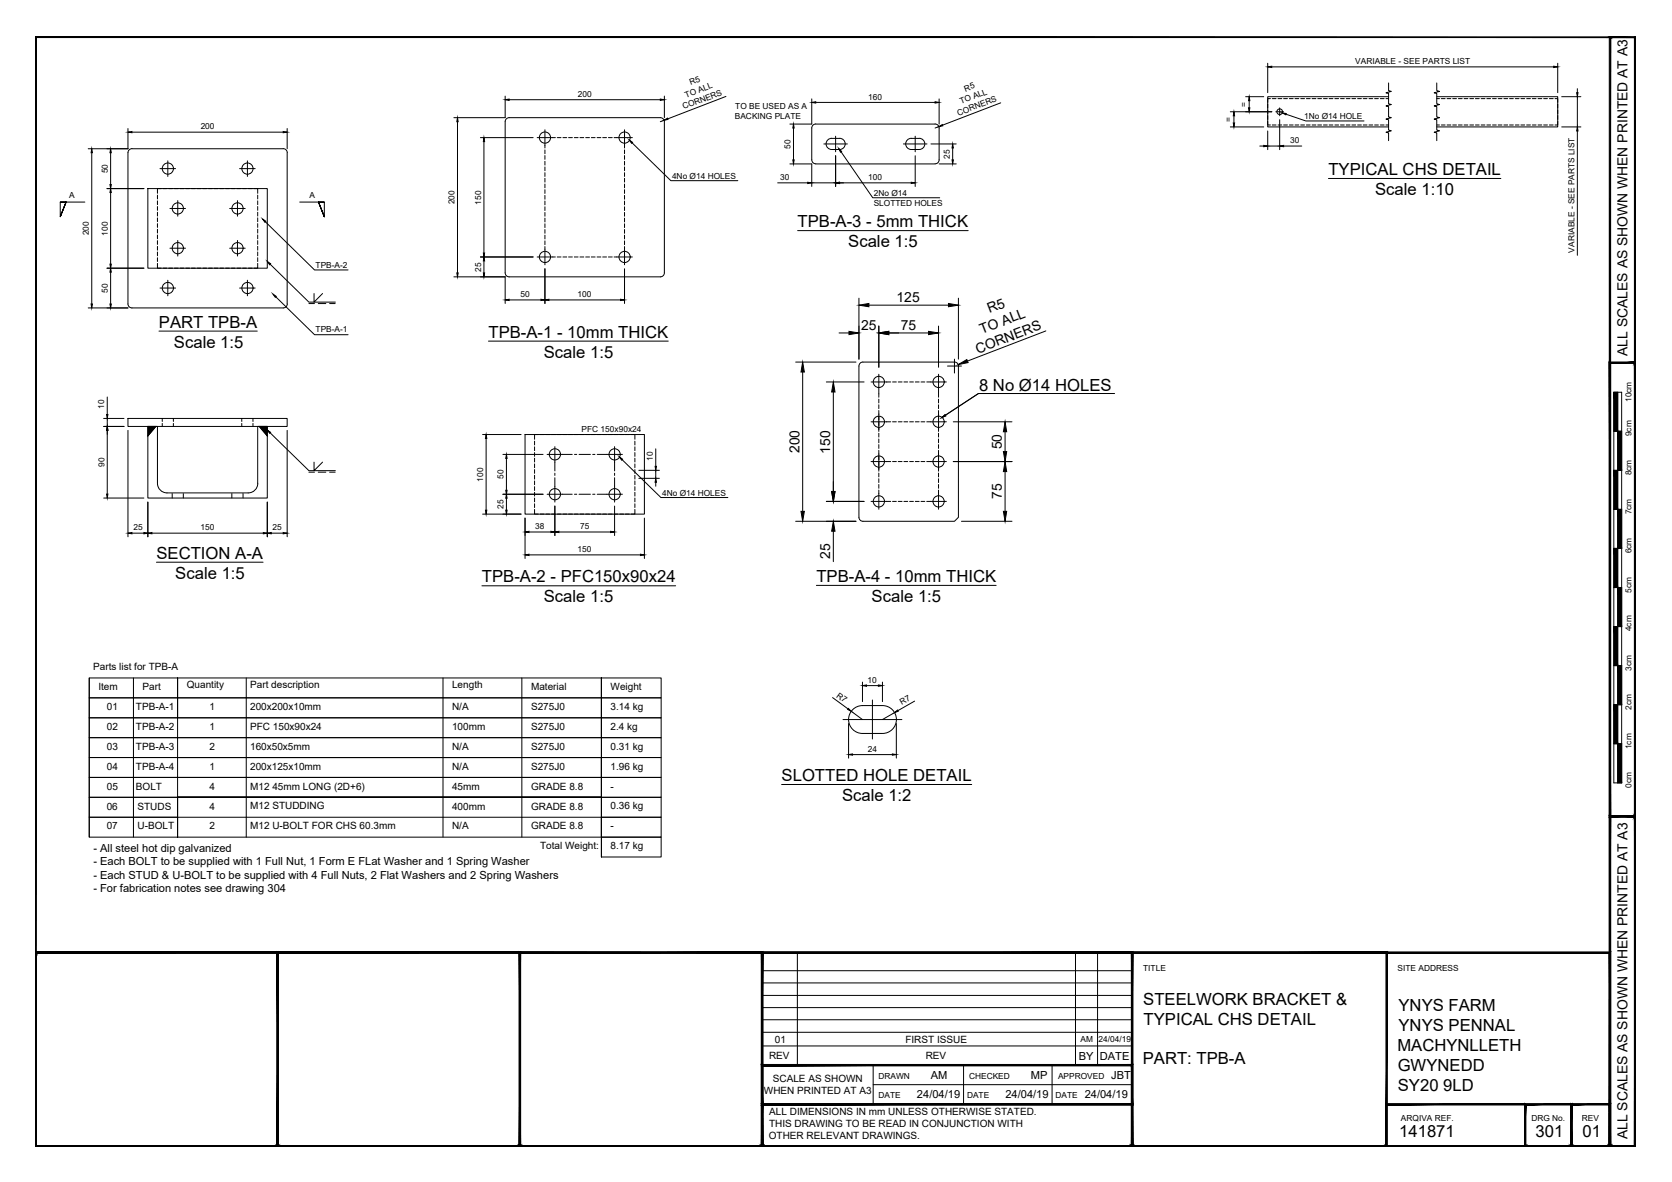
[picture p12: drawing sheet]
<svg xmlns="http://www.w3.org/2000/svg" width="420mm" height="297mm" viewBox="0 0 420 297" stroke-linecap="round" stroke-linejoin="round" font-family="sans-serif">
<!-- layer: PROPOSED OTHER USER 1 -->
<path d="M37.2 107.2h2l-2 2.4zM65.2 107.2h2v2.4z" fill="#000" stroke="#000" stroke-width=".25"/>
<g fill="none" stroke="#000" stroke-width=".25">
<path d="M32.5 37.7l.7-.3h38a.97 .97 0 0 1 1 1v38a1.01 1.01 0 0 1-1 1h-38a1.01 1.01 0 0 1-1-1v-38zM127.9 29.6h38a1.01 1.01 0 0 1 1 1v38M127.9 29.6a1.01 1.01 0 0 0-1 1v38M209 34.8h2M209 34.8a1.41 1.41 0 0 0-1.4 1.4 1.41 1.41 0 0 0 1.4 1.4h2a1.41 1.41 0 0 0 1.4-1.4 1.41 1.41 0 0 0-1.4-1.4M229 34.8h2M229 34.8a1.41 1.41 0 0 0-1.4 1.4 1.41 1.41 0 0 0 1.4 1.4h2a1.41 1.41 0 0 0 1.4-1.4 1.41 1.41 0 0 0-1.4-1.4M235 31.2h-30a1.01 1.01 0 0 0-1 1v8a1.01 1.01 0 0 0 1 1M235 31.2a1.01 1.01 0 0 1 1 1v8a1.01 1.01 0 0 1-1 1M348.9 24.3h-30.3v7.6h30.3M361 24.3h30.4v7.6h-30.4M37.2 47.4h30v20h-30z"/>
<path d="M205 41.2h30M126.9 68.6a1.01 1.01 0 0 0 1 1M166.9 68.6a1.01 1.01 0 0 1-1 1h-38M216.1 91.3l.7-.3h23.1a1.01 1.01 0 0 1 1 1l-.1 38-1 1h-23a1.01 1.01 0 0 1-1-1v-38zM32.2 105.2h40v2h-40zM39.2 107.2l-2 2.4M65.2 107.2l2 2.4M131.9 109.2h30v20h-30zM39.6 121.5a2.4 2.4 0 0 0 2.4 2.4h20.4a2.4 2.4 0 0 0 2.4-2.4M39.6 121.5v-14.3h-2.4v18h30v-18h-2.4v14.3M214.3 178.3a3.5 3.5 0 0 1 2.4-1h5.1a3.5 3.5 0 0 1 3.5 3.5 3.5 3.5 0 0 1-3.6 3.5h-5a3.5 3.5 0 0 1-3.2-2.1 3.5 3.5 0 0 1 .8-3.9z"/>
<circle cx="136.9" cy="34.6" r="1.41"/>
<circle cx="156.9" cy="34.6" r="1.41"/>
<circle cx="321.6" cy="28.1" r=".71"/>
<circle cx="42.2" cy="42.4" r="1.41"/>
<circle cx="44.7" cy="52.4" r="1.41"/>
<circle cx="59.7" cy="52.4" r="1.41"/>
<circle cx="62.2" cy="42.4" r="1.41"/>
<circle cx="42.2" cy="72.4" r="1.41"/>
<circle cx="44.7" cy="62.4" r="1.41"/>
<circle cx="59.7" cy="62.4" r="1.41"/>
<circle cx="62.2" cy="72.4" r="1.41"/>
<circle cx="136.9" cy="64.6" r="1.41"/>
<circle cx="156.9" cy="64.6" r="1.41"/>
<circle cx="220.8" cy="96" r="1.41"/>
<circle cx="235.9" cy="96" r="1.41"/>
<circle cx="139.4" cy="114.2" r="1.41"/>
<circle cx="154.4" cy="114.2" r="1.41"/>
<circle cx="220.8" cy="116" r="1.41"/>
<circle cx="220.8" cy="106" r="1.41"/>
<circle cx="235.9" cy="106" r="1.41"/>
<circle cx="235.9" cy="116" r="1.41"/>
<circle cx="139.4" cy="124.2" r="1.41"/>
<circle cx="154.4" cy="124.2" r="1.41"/>
<circle cx="220.8" cy="126" r="1.41"/>
<circle cx="235.9" cy="126" r="1.41"/>
</g>
<!-- layer: PROPOSED OTHER USER 1 - HIDDEN -->
<g fill="none" stroke="#000" stroke-width=".25">
<path d="M136.9 36.5v.7M136.9 37.7v.9M136.9 39.1v.9M138.9 34.6h.7M140 34.6h1M141.5 34.6h.9M142.9 34.6h.9M144.3 34.6h1M145.7 34.6h1M147.2 34.6h.9M148.6 34.6h.9M150 34.6h1"/>
<path d="M151.5 34.6h.9M152.9 34.6h.9M154.3 34.6h.7M156.9 36.5v.7M156.9 37.7v.9M156.9 39.1v.9M318.6 30.5v.9h.6M318.6 26.2v.9M318.6 27.6v1M318.6 29v1M319.2 24.8h-.6v.9M319.7 31.4h1"/>
<path d="M319.7 24.8h1M321.1 31.4h1M321.1 24.8h1M322.6 31.4h.9M322.6 24.8h.9M324 31.4h1M324 24.8h1M325.4 31.4h1M325.4 24.8h1M326.9 31.4h.9M326.9 24.8h.9M328.3 31.4h.9"/>
<path d="M328.3 24.8h.9M329.7 31.4h1M329.7 24.8h1M331.1 31.4h1M331.1 24.8h1M332.6 31.4h.9M332.6 24.8h.9M334 31.4h.9M334 24.8h.9M335.4 31.4h1M335.4 24.8h1M336.9 31.4h.9"/>
<path d="M336.9 24.8h.9M338.3 31.4h.9M338.3 24.8h.9M339.7 31.4h1M339.7 24.8h1M341.2 31.4h.9M341.2 24.8h.9M342.6 31.4h.9M342.6 24.8h.9M344 31.4h1M344 24.8h1M345.4 31.4h1"/>
<path d="M345.4 24.8h1M346.9 31.4h.9M346.9 24.8h.9M348.3 31.4h.6M348.3 24.8h.6M361 31.4h.7M361 24.8h.7M362.2 31.4h.9M362.2 24.8h.9M363.6 31.4h1M363.6 24.8h1M365 31.4h1"/>
<path d="M365 24.8h1M366.5 31.4h.9M366.5 24.8h.9M367.9 31.4h1M367.9 24.8h1M369.3 31.4h1M369.3 24.8h1M370.8 31.4h.9M370.8 24.8h.9M372.2 31.4h1M372.2 24.8h1M373.6 31.4h1"/>
<path d="M373.6 24.8h1M375.1 31.4h.9M375.1 24.8h.9M376.5 31.4h.9M376.5 24.8h.9M377.9 31.4h1M377.9 24.8h1M379.3 31.4h1M379.3 24.8h1M380.8 31.4h.9M380.8 24.8h.9M382.2 31.4h.9"/>
<path d="M382.2 24.8h.9M383.6 31.4h1M383.6 24.8h1M385 31.4h1M385 24.8h1M386.5 31.4h.9M386.5 24.8h.9M387.9 31.4h1M387.9 24.8h1M389.3 31.4h1M389.3 24.8h1M390.8 24.8h.6v.9"/>
<path d="M391.4 30.5v.9h-.6M391.4 26.2v.9M391.4 27.6v1M391.4 29v1M39.6 49v1M39.6 50.5v.9M39.6 51.9v1M39.6 53.3v1M39.6 54.8v.9M39.6 56.2v1M39.6 57.6v1M39.6 59.1v.9"/>
<path d="M40.5 47.4h-.9v1.2M41 47.4h.9M42.4 47.4h1M43.8 47.4h1M45.3 47.4h.9M46.7 47.4h.9M48.1 47.4h1M49.5 47.4h1M51 47.4h.9M52.4 47.4h.9M53.8 47.4h1M55.3 47.4h.9"/>
<path d="M56.7 47.4h.9M58.1 47.4h1M59.5 47.4h1M61 47.4h.9M62.4 47.4h1M63.8 47.4h1v1.2M64.8 49v1M64.8 50.5v.9M64.8 51.9v1M64.8 53.3v1M64.8 54.8v.9M64.8 56.2v1"/>
<path d="M64.8 57.6v1M64.8 59.1v.9M136.9 40.5v1M136.9 42v.9M136.9 43.4v.9M136.9 44.8v1M136.9 46.2v1M136.9 47.7v.9M136.9 49.1v1M136.9 50.5v1M136.9 52v.9M136.9 53.4v.9"/>
<path d="M136.9 54.8v1M136.9 56.2v1M136.9 57.7v.9M136.9 59.1v.9M156.9 40.5v1M156.9 42v.9M156.9 43.4v.9M156.9 44.8v1M156.9 46.2v1M156.9 47.7v.9M156.9 49.1v1M156.9 50.5v1"/>
<path d="M156.9 52v.9M156.9 53.4v.9M156.9 54.8v1M156.9 56.2v1M156.9 57.7v.9M156.9 59.1v.9M39.6 66.2v1.2h.9M39.6 60.5v.9M39.6 61.9v1M39.6 63.3v1M39.6 64.8v.9M41 67.4h.9"/>
<path d="M42.4 67.4h1M43.8 67.4h1M45.3 67.4h.9M46.7 67.4h.9M48.1 67.4h1M49.5 67.4h1M51 67.4h.9M52.4 67.4h.9M53.8 67.4h1M55.3 67.4h.9M56.7 67.4h.9M58.1 67.4h1"/>
<path d="M59.5 67.4h1M61 67.4h.9M62.4 67.4h1M64.8 66.2v1.2h-1M64.8 60.5v.9M64.8 61.9v1M64.8 63.3v1M64.8 64.8v.9M136.9 60.5v1M136.9 62v.6M138.9 64.6h.7M140 64.6h1"/>
<path d="M141.5 64.6h.9M142.9 64.6h.9M144.3 64.6h1M145.7 64.6h1M147.2 64.6h.9M148.6 64.6h.9M150 64.6h1M151.5 64.6h.9M152.9 64.6h.9M154.3 64.6h.7M156.9 60.5v1M156.9 62v.6"/>
<path d="M220.8 99v.8M222.8 96h1M224.3 96h.9M225.7 96h1M227.1 96h1M228.6 96h.9M230 96h1M231.4 96h1M232.9 96h1M235.8 99v.8M40.8 105.2v.7M40.8 106.4v.8"/>
<path d="M43.6 105.2v.7M43.6 106.4v.8M60.8 105.2v.7M60.8 106.4v.8M63.6 105.2v.7M63.6 106.4v.8M134.3 110.9v.9M134.3 112.3v.9M134.3 113.7v1M134.3 115.1v1M134.3 116.6v.9M134.3 118v1"/>
<path d="M134.3 119.4v1M135.3 109.2h-1v1.2M135.7 109.2h1M137.2 109.2h.9M138.6 109.2h1M139.4 116.2v2.1M139.4 118.9v.6M140 109.2h1M141.4 114.2h2.4M141.5 109.2h.9M142.9 109.2h.9M144.3 109.2h1"/>
<path d="M144.4 114.2h.5M145.5 114.2h2.9M145.7 109.2h1M147.2 109.2h.9M148.6 109.2h.9M148.9 114.2h.6M150 109.2h1M150.1 114.2h2.4M151.5 109.2h.9M152.9 109.2h.9M154.3 109.2h1M154.4 116.2v2.1"/>
<path d="M154.4 118.9v.6M155.8 109.2h.9M157.2 109.2h.9M158.6 109.2h.9v1.2M159.5 110.9v.9M159.5 112.3v.9M159.5 113.7v1M159.5 115.1v1M159.5 116.6v.9M159.5 118v1M159.5 119.4v1M220.8 100.3v1"/>
<path d="M220.8 101.7v1M220.8 103.2v.9M220.8 104.6v1M220.8 106v1M220.8 107.5v.9M220.8 108.9v.9M220.8 110.3v1M220.8 111.7v1M220.8 113.2v.9M220.8 114.6v.9M220.8 116v1M220.8 117.5v.9"/>
<path d="M220.8 118.9v.9M222.8 106h1M222.8 116h1M224.3 106h.9M224.3 116h.9M225.7 106h1M225.7 116h1M227.1 106h1M227.1 116h1M228.6 106h.9M228.6 116h.9M230 106h1"/>
<path d="M230 116h1M231.4 106h1M231.4 116h1M232.9 106h1M232.9 116h1M235.8 100.3v1M235.8 101.7v1M235.8 103.2v.9M235.8 104.6v1M235.8 106v1M235.8 107.5v.9M235.8 108.9v.9"/>
<path d="M235.8 110.3v1M235.8 111.7v1M235.8 113.2v.9M235.8 114.6v.9M235.8 116v1M235.8 117.5v.9M235.8 118.9v.9M43.3 124v1.2M46.1 124v1.2M58.3 124v1.1M61.1 124v1.1M134.3 128v1.2h1"/>
<path d="M134.3 120.9v.9M134.3 122.3v1M134.3 123.7v1M134.3 125.2v.9M134.3 126.6v1M135.7 129.2h1M137.2 129.2h.9M138.6 129.2h1M139.4 120.1v2.1M140 129.2h1M141.4 124.2h2.4M141.5 129.2h.9"/>
<path d="M142.9 129.2h.9M144.3 129.2h1M144.4 124.2h.5M145.5 124.2h2.9M145.7 129.2h1M147.2 129.2h.9M148.6 129.2h.9M148.9 124.2h.6M150 129.2h1M150.1 124.2h2.4M151.5 129.2h.9M152.9 129.2h.9"/>
<path d="M154.3 129.2h1M154.4 120.1v2.1M155.8 129.2h.9M157.2 129.2h.9M159.5 128v1.2h-.9M159.5 120.9v.9M159.5 122.3v1M159.5 123.7v1M159.5 125.2v.9M159.5 126.6v1M220.8 120.3v1M220.8 121.8v.9"/>
<path d="M220.8 123.2v.8M222.8 126h1M224.3 126h.9M225.7 126h1M227.1 126h1M228.6 126h.9M230 126h1M231.4 126h1M232.9 126h1M235.8 120.3v1M235.8 121.8v.9M235.8 123.2v.8"/>
</g>
<!-- layer: TEXT AND DIMENSIONS -->
<g fill="none" stroke="#000" stroke-width=".25">
<path d="M318.6 15.9v7.4M319.6 16.8h70.8M391.4 15.9v7.4M23.1 38.4v38M27.8 38.4v8M32.2 32.3v5.1h-10M33.2 33.2h38M72.2 32.3v5.1M115 30.6v38M120.7 34.6h13.3M121.6 35.6v28M126.9 24.2v5.4h-12.8"/>
<path d="M127.9 25.1h38M135 34.6h3.9M136.9 32.6v3.9M155 34.6h3.9M156.9 32.6v3.9M158.8 35.9l9.8 9.5h16.8M166.9 30.2l-1 .4M166.9 24.2v5.4M182.4 24.2l-14.6 5.7M199.4 32.2v8M204 24.8v6.4h-5.5M205 25.7h30"/>
<path d="M207 36.2h5.9M210 34.2v3.9M210 39.1v7.8M211.4 38.2l7.9 11.5h16.8M227 36.2h5.9M230 34.2v3.9M230 39.1v7.8M233.9 36.2h6.4M235.9 31.8l-.9 .4M236 24.8v6.4M239.4 37.2v3M251.5 25.8l-14.6 5.7"/>
<path d="M309.2 31.9h8.4M309.2 28.1h10.4M310.1 29.1v1.8M313 24.3h4.6M313.9 25.3v1.8M316.6 36.7h1M318.6 32.9v4.7M318.6 36.7h3M320.6 28.1h1.9M321.6 27.1v2M321.6 30.1v7.5M322.6 36.7h4.5"/>
<path d="M323.2 28.7l4.9 1.7h14.7M348.9 20.8v2l.7 .2-1.3 .3 .6 .2v2.6l.7 .2-1.3 .3 .6 .2v2.6l.7 .2-1.3 .3 .6 .2v2.6l.7 .2-1.3 .3 .6 .2v1.9M361 20.8v2l.7 .2-1.3 .3 .6 .2v2.6l.7 .2-1.3 .3 .6 .2v2.6l.7 .2-1.3 .3 .6 .2v2.6l.7 .2-1.3 .3 .6 .2v1.9M392.4 24.3h4.9M392.4 31.9h4.9M396.4 22.3v1M396.4 24.3v7.6M396.4 32.9v31.3M15.1 50.8h1.5l-1.5 3.7 1.5-3.7-1.5 3.7v-3.7h6.2M26.9 47.4h9.3M27.8 48.4v18M40.2 42.4h3.9"/>
<path d="M42.2 40.4v3.9M42.7 52.4h3.9M44.7 50.4v3.9M57.7 52.4h3.9M59.7 50.4v3.9M60.2 42.4h3.9M62.2 40.4v3.9M66.7 55.7l12.3 12.1h8.5M75.3 50.8h6.2v3.7l-1.5-3.7 1.5 3.7-1.5-3.7h1.5M195.4 46h7.6M198.5 41.2h5.5v5.7M200.4 58h42.9"/>
<path d="M204 46h6M211 46h18M236 41.2h4.3M333.8 44.9h43.4M22.2 77.4h10M26.9 67.4h9.3M27.8 68.4v8M40.2 72.4h3.9M42.2 70.4v3.9M42.7 62.4h3.9M44.7 60.4v3.9M57.7 62.4h3.9"/>
<path d="M59.7 60.4v3.9M60.2 72.4h3.9M62.2 70.4v3.9M67.9 66.4l9.7 9.5h6.7M69.3 74.6l9.7 9.5h8.5M77.6 76.3h1.4M78.9 73.8v2.1l2.2-2.1M80 76.3h1.9M82.8 76.3h1.4M114.1 69.6h12.8v6.7M120.7 64.6h13.3M121.6 65.6v3"/>
<path d="M127.9 75.4h8M135 64.6h3.9M136.9 62.6v3.9M136.9 67.5v8.8M137.9 75.4h18M155 64.6h3.9M156.9 62.6v3.9M156.9 67.5v8.8M215.8 74.9v15.4M218.3 76.7h20M240.8 74.9v15.4M27 99.8v4.4"/>
<path d="M39.9 83.2h24.8M122.8 85.7h45.1M199.9 91h15.2M201.7 93.5v35M207.7 96h9.4M209.4 98.5v25M210.8 83.7h2.5M218.9 96h3.9M220.8 81.9v10.4M220.8 94v5M223.3 83.7h10M233.9 96h3.9"/>
<path d="M235.8 81.9v10.4M235.8 94v5M238.1 92h3.5M239.8 90.3v3.4M262.7 98.9h-16.8l-8.3 5.5 8.3-5.5h34.2M262.8 83.2l-19.7 7.5M26 107.2h5.2M26 105.2h5.2M27 105.2v2M27 108.2v16M32.2 108.2v26.7M67.9 108.8l9.7 9.5h6.7"/>
<path d="M72.2 108.2v26.7M77.6 118.7h1.4M78.9 116.1v2.2l2.2-2.2M80 118.7h1.9M82.8 118.7h1.4M121.3 109.2h9.6M122.2 110.2v18M126.4 114.2h10.1M127.3 115.2v8M137.5 114.2h3.9M139.4 112.2v4M152.5 114.2h3.9"/>
<path d="M154.4 112.2v4M156.3 115.5l9.8 9.5h16.8M218.9 106h3.9M218.9 116h3.9M220.8 104v4M220.8 114v4M233.9 106h3.9M233.9 116h3.9M235.8 104v4M235.8 114v4M239.6 106h14.7M239.6 116h14.7"/>
<path d="M252.6 108.5v5M252.6 118.5v10M26.1 125.2h10.1M33.2 134h3M37.2 126.2v8.7M38.2 134h28M67.2 126.2v8.7M68.2 134h3M121.3 129.2h9.6M126.4 124.2h10.1M127.3 125.2v3M131.9 130.2v10.2"/>
<path d="M132.9 133.7h5.5M132.9 139.4h28M137.5 124.2h3.9M139.4 122.2v4M139.4 127.2v7.4M140.4 133.7h13M152.5 124.2h3.9M154.4 122.2v4M154.4 127.2v7.4M161.9 130.2v10.2M199.9 131h15.2M207.7 126h9.4"/>
<path d="M209.4 133.5v7.6M218.9 126h3.9M220.8 124v4M233.9 126h3.9M235.8 124v4M241.6 131h12.7M39.3 141.3h26.8M121.1 147.2h48.7M205.2 147.1h45.1M22.4 175.4h128.7h-106.5v5h-22.2zM22.4 170.4v40M33.5 170.4v40"/>
<path d="M61.9 170.4v40M111.3 170.4v40M131.1 170.4v40M151.1 170.4h-106.5v5h-22.2v-5h22.2v10M151.1 170.4v15zM151.1 175.4v15M151.1 170.4h15v5h-15zM151.1 175.4h15v5h-15zM151.1 170.4v40M209.2 175.3l3.9 2.9M213.9 178.8l2.8 2M216.7 171.4v4.9"/>
<path d="M217.7 172.3h3M219.2 175.9v9.8M221.7 171.4v4.9M224.8 179.1l-3.1 1.7M229.8 176.2l-4.2 2.4M22.4 185.4h128.7h-106.5v5h-22.2zM22.4 190.4h128.7h-106.5v5h-22.2zM22.4 195.4h128.7h-106.5v5h-22.2zM44.6 180.4v5h-22.2v-5h128.7M44.6 180.4h106.5M151.1 180.4h15v5h-15zM151.1 185.4h15v5h-15z"/>
<path d="M151.1 190.4v10zM151.1 195.4v-5v10M151.1 190.4h15v5h-15zM151.1 195.4h15v5h-15zM196.4 197.1h47.8M211.8 180.8h14.8M213.2 181.8v8.7M214.2 189.6h10M225.2 181.8v8.7M44.6 205.4v-5h-22.2v5h128.7v5h15v-5h-15v10v-5M44.6 200.4v10v-5h-22.2v5h128.7M44.6 200.4h106.5z"/>
<path d="M151.1 200.4h15v5h-15zM151.1 210.4h15v5h-15z"/>
</g>
<g fill="#000" stroke="#000" stroke-width=".25">
<path d="M318.6 16.8l1-.2v.4zM390.4 16.6l1 .2-1 .2zM23.1 37.4l.1 1h-.3zM27.8 37.4l.2 1h-.4zM32.2 33.2l1-.2v.4zM71.2 33l1 .2-1 .2zM115 29.6l.1 1h-.3zM121.6 34.6l.2 1h-.3zM126.9 25.1l1-.2v.3zM158.1 35.2l.8 .6-.2 .2zM165.9 24.9l1 .2-1 .1zM166.9 30.2l.9-.5 .1 .3z"/>
<path d="M199.4 31.2l.2 1h-.4zM204 25.7l1-.1v.3zM210.8 37.3l.7 .8-.3 .1zM235 25.6l1 .1-1 .2zM235.9 31.8l.9-.5 .1 .3zM239.4 36.2l.2 1h-.4zM310.1 28.1l.1 1h-.3zM309.9 30.9h.3l-.1 1zM313.7 27.1h.4l-.2 1zM313.9 24.3l.2 1h-.4zM317.6 36.5l1 .2-1 .2zM321.6 36.7l1-.2v.4z"/>
<path d="M322.2 28.4l1 .1-.1 .4zM396.2 23.3h.3l-.1 1zM396.4 31.9l.1 1h-.3zM27.6 46.4h.4l-.2 1zM27.8 47.4l.2 1h-.4zM66 55l.8 .6-.2 .3zM199.2 40.2h.4l-.2 1zM203 45.8l1 .2-1 .1zM210 46l1-.2v.3zM229 45.8l1 .2-1 .1zM239.2 40.2h.4l-.2 1zM22.9 76.4h.3l-.1 1z"/>
<path d="M27.6 66.4h.4l-.2 1zM27.8 67.4l.2 1h-.4zM27.6 76.4h.4l-.2 1zM67.2 65.7l.8 .6-.2 .2zM68.6 73.9l.8 .6-.2 .2zM114.8 68.6h.3l-.1 1zM121.6 64.6l.2 1h-.3zM121.5 68.6h.3l-.2 1zM121.5 63.6h.3l-.2 1zM126.9 75.4l1-.2v.3zM135.9 75.2l1 .2-1 .1zM136.9 75.4l1-.2v.3z"/>
<path d="M155.9 75.2l1 .2-1 .1zM215.8 76.7l2.5-.4v.8zM238.3 76.3l2.5 .4-2.5 .4zM201.7 91l.4 2.5h-.8zM209.4 96l.4 2.5h-.8zM213.3 83.3l2.5 .4-2.5 .4zM220.8 83.7l2.5-.4v.8zM233.3 83.3l2.5 .4-2.5 .4zM240.8 91.6l2.2-1.2 .3 .7zM27 107.2l.1 1h-.3zM26.8 104.2h.3l-.1 1zM67.2 108.1l.8 .5-.2 .3z"/>
<path d="M122.2 109.2l.1 1h-.3zM127.3 114.2l.1 1h-.3zM155.6 114.8l.8 .6-.2 .2zM236.7 104.9l.8-.7 .1 .3zM236.7 104.9l.8-.7 .2 .3zM252.6 116l.4 2.5h-.9zM252.1 113.5h.9l-.4 2.5zM252.6 106l.4 2.5h-.9zM26.8 124.2h.3l-.1 1zM32.2 134l1-.2v.4zM36.2 133.8l1 .2-1 .2zM37.2 134l1-.2v.4z"/>
<path d="M66.2 133.8l1 .2-1 .2zM67.2 134l1-.2v.4zM71.2 133.8l1 .2-1 .2zM122 128.2h.3l-.1 1zM127.3 124.2l.1 1h-.3zM127.1 128.2h.3l-.1 1zM127.1 123.2h.3l-.1 1zM131.9 133.7l1-.2v.3zM131.9 139.4l1-.1v.3zM138.4 133.5l1 .2-1 .1zM139.4 133.7l1-.2v.3zM153.4 133.5l1 .2-1 .1z"/>
<path d="M160.9 139.3l1 .1-1 .2zM201.3 128.5h.8l-.4 2.5zM209 123.5h.8l-.4 2.5zM209.4 131l.4 2.5h-.8zM252.1 128.5h.9l-.4 2.5zM213.2 178l.7 .8-.9-.5zM216.7 172.3l1-.2v.4zM220.7 172.1l1 .2-1 .2zM224.8 179.1l.8-.7 .1 .3zM213.2 189.6l1-.1v.3zM224.2 189.5l1 .1-1 .2z"/>
</g>
<!-- layer: 0 -->
<g fill="none" stroke="#000" stroke-width=".25">
<path d="M405.5 98.6h2v98.1h-2zM406.5 98.6v98.1M160.5 118.2h5.2M164.8 112.8v4.4M164.8 118.2v2M405.5 118.2h2M405.5 108.4h2M160.5 120.2h5.2M164.8 121.2v1M405.5 137.8h2M405.5 128h2M405.5 157.5h2"/>
<path d="M405.5 147.7h2M405.5 177.1h2M405.5 167.3h2M405.5 186.9h2M200.4 239.4v28.3M270.3 239.4v28.3M275.8 239.4v28.3M191.5 250.1h93M191.5 247h93M191.5 243.9h93M191.5 256.3h93M191.5 253.2h93"/>
<path d="M191.5 259.4h93M191.5 262.8h93M219.4 267.7v9.8M219.4 272.6h65.1M242.1 267.7v9.8M264.4 267.7v9.8"/>
</g>
<g fill="#000" stroke="#000" stroke-width=".25">
<path d="M164.6 117.2h.4l-.2 1zM164.8 120.2l.2 1h-.4z"/>
<path d="M8.9 9.3l.2 .1h401.6zM8.9 9.3h402l-.2 .1z"/>
<path d="M404.4 9.3l.3 .1zM404.4 9.3l.3 .1-.3 278.6zM404.7 9.4l-.3 278.6 .3-.1zM404.4 288l.3-.1z"/>
<path d="M404.6 9.3l.1 .1h6zM404.6 9.3h6.3l-.2 .1z"/>
<path d="M410.7 9.4v278.5l.2-278.6zM410.9 9.3v278.7l-.2-.1z"/>
<path d="M410.7 9.4v278.5l.2-278.6zM410.9 9.3v278.7l-.2-.1z"/>
<path d="M404.4 91l.3 .3 6.2-.3zM404.7 91.3l6.2-.3-.2 .3zM410.9 91l-.2 .3z"/>
<path d="M404.4 91l.3 114v-113.7zM404.4 91l.3 114-.3 .3z"/>
<path d="M405.5 98.6l1 9.8v-9.8zM405.5 98.6l1 9.8h-1z"/>
<path d="M410.9 91.1l-.2 .2 .2 113.9zM410.7 91.3l.2 113.9-.2-.2zM410.7 205l.2 .3zM404.7 205h6l.2 .3zM404.7 205l-.3 .3h6.5z"/>
<path d="M405.5 118.2l1 9.8v-9.8zM405.5 118.2l1 9.8h-1z"/>
<path d="M406.5 108.4l1 9.8v-9.8zM406.5 108.4l1 9.8h-1z"/>
<path d="M405.5 137.8l1 9.8v-9.8zM405.5 137.8l1 9.8h-1z"/>
<path d="M406.5 128l1 9.8v-9.8zM406.5 128l1 9.8h-1z"/>
<path d="M405.5 157.5l1 9.8v-9.8zM405.5 157.5l1 9.8h-1z"/>
<path d="M406.5 147.6l1 9.9v-9.9zM406.5 147.6l1 9.9h-1z"/>
<path d="M405.5 177.1l1 9.8v-9.8zM405.5 177.1l1 9.8h-1z"/>
<path d="M406.5 167.3l1 9.8v-9.8zM406.5 167.3l1 9.8h-1z"/>
<path d="M406.5 186.9l1 9.8v-9.8zM406.5 186.9l1 9.8h-1z"/>
<path d="M404.4 205l.3 .3 6.2-.3zM404.7 205.3l6.2-.3-.2 .3zM410.9 205l-.2 .3z"/>
<path d="M410.9 205.1l-.2 .2 .2 82.7zM410.7 205.3l.2 82.7-.2-.1zM410.7 287.9l.2 .1z"/>
<path d="M8.9 239.2l.2 .4zM8.9 239.2l395.5 .4h-395.3zM8.9 239.2l395.5 .4 .3-.4z"/>
<path d="M9.1 239.6h60.5l.3-.4zM8.9 239.2h61l-60.8 .4zM8.9 239.2l.2 .4z"/>
<path d="M69.9 239.6h60.6l.3-.4zM69.6 239.2h61.2l-60.9 .4zM69.6 239.2l.3 48.7v-48.3zM69.6 239.2l.3 48.7-.3 .1zM69.6 288l.3-.1z"/>
<path d="M130.8 239.6h60.5l.4-.4zM130.5 239.2h61.2l-60.9 .4zM130.5 239.2l.3 48.7v-48.3zM130.5 239.2l.3 48.7-.3 .1zM130.5 288l.3-.1z"/>
<path d="M191.7 239.6h92.6l.4-.4zM191.3 239.2h93.4l-93 .4zM191.3 239.2l.4 48.7v-48.3zM191.3 239.2l.4 48.7-.4 .1zM191.3 288l.4-.1z"/>
<path d="M284.7 239.6h63.6l.3-.4zM284.3 239.2h64.3l-63.9 .4zM284.3 239.2l.4 48.7v-48.3zM284.3 239.2l.4 48.7-.4 .1zM284.3 288l.4-.1z"/>
<path d="M404.7 239.2l-.3 .4 .3 48.4zM404.4 239.6l.3 48.4-.3-.1zM404.4 287.9l.3 .1z"/>
<path d="M191.3 277.3l.4 .4 93-.4zM191.7 277.7l93-.4-.4 .4zM284.7 277.3l-.4 .4 .4 10.3zM284.3 277.7l.4 10.3-.4-.1zM284.3 287.9l.4 .1z"/>
<path d="M191.3 277.7h93.4l-.4-.4zM191.3 277.7l.4-.4h92.6zM191.3 267.5v10.2l.4-.4zM191.3 267.5l.4 .4v9.4zM191.3 267.5l.4 .4 93-.4zM191.7 267.9l93-.4-.4 .4zM284.7 267.5l-.4 .4 .4 9.8zM284.3 267.9l.4 9.8-.4-.4z"/>
<path d="M383.1 277.3l.3 .4 11.7-.4zM383.4 277.7l11.7-.4-.4 .4zM394.7 277.7l.4 10.3v-10.7zM394.7 277.7l.4 10.3-.4-.1zM394.7 287.9l.4 .1z"/>
<path d="M348.5 277.7h34.8v-.4zM348.5 277.3h34.8l-34.8 .4z"/>
<path d="M394.7 277.3l.4 .4 9.6-.4zM395.1 277.7l9.6-.4-.3 .4zM404.7 277.3l-.3 .4 .3 10.3zM404.4 277.7l.3 10.3-.3-.1zM404.4 287.9l.3 .1z"/>
<path d="M9.1 9.4l-.2 278.6 .2-.1zM8.9 9.3l.2 .1-.2 278.6z"/>
<path d="M9.1 239.6l-.2 48.4 .2-.1zM8.9 239.4l.2 .2-.2 48.4z"/>
<path d="M9.1 287.9l60.7 .1-.2-.1zM9.1 287.9l60.7 .1h-60.9z"/>
<path d="M69.6 287.9l.3 .1zM69.9 239.2v48.8l-.3-.1zM69.9 239.2l-.3 .4v48.3z"/>
<path d="M69.9 287.9l60.7 .1-.1-.1zM69.9 287.9l60.7 .1h-60.8z"/>
<path d="M130.5 287.9l.3 .1zM130.8 239.2v48.8l-.3-.1zM130.8 239.2l-.3 .4v48.3z"/>
<path d="M130.8 287.9l60.7 .1-.2-.1zM130.8 287.9l60.7 .1h-60.9z"/>
<path d="M191.3 287.9l.4 .1zM191.7 239.2v48.8l-.4-.1zM191.3 239.6v48.3l.4-48.7z"/>
<path d="M191.7 287.9l92.8 .1-.2-.1zM191.7 287.9l92.8 .1h-93z"/>
<path d="M284.3 287.9l.4 .1zM284.7 239.2v48.8l-.4-.1zM284.7 239.2l-.4 .4v48.3z"/>
<path d="M191.5 288h93l-.2-.1zM191.5 288l.2-.1h92.6zM191.3 288l.4-.1zM191.7 277.7v10.2l-.4 .1zM191.3 277.3v10.7l.4-10.3z"/>
<path d="M284.7 287.9l63.8 .1-.2-.1zM284.7 287.9l63.8 .1h-64z"/>
<path d="M348.3 287.9l.3 .1zM348.6 239.2v48.8l-.3-.1zM348.6 239.2l-.3 .4v48.3z"/>
<path d="M383.3 288h11.6l-.2-.1zM383.4 287.9h11.3l-11.4 .1zM383.1 288l.3-.1zM383.4 277.7v10.2l-.3 .1zM383.1 277.3v10.7l.3-10.3z"/>
<path d="M8.9 288h395.7l-.2-.1zM8.9 288l.2-.1h395.3zM8.9 239.4v48.6l.2-.1zM8.9 239.4l.2 .2v48.3z"/>
<path d="M394.9 288h9.7l-.2-.1zM394.9 288l.2-.1h9.3zM394.7 288l.4-.1zM395.1 277.7v10.2l-.4 .1zM394.7 277.3v10.7l.4-10.3z"/>
<path d="M9.1 287.9l401.8 .1-.2-.1zM9.1 287.9l401.8 .1h-402z"/>
<path d="M404.7 287.9l6.2 .1-.2-.1zM404.7 287.9l6.2 .1h-6.3z"/>
<path d="M404.6 288h6.3l-.2-.1zM404.7 287.9h6l-6.1 .1zM404.4 288l.3-.1zM404.7 205.3v82.6l-.3 .1zM404.4 205v83l.3-82.7z"/>
</g>
<g font-size="4.2">
<text x="333.8" y="44">TYPICAL CHS DETAIL</text>
<text x="345.6" y="49">Scale 1:10</text>
<text x="200.4" y="57.1">TPB-A-3 - 5mm THICK</text>
<text x="213.2" y="62.1">Scale 1:5</text>
<text x="39.9" y="82.3">PART TPB-A</text>
<text x="43.7" y="87.4">Scale 1:5</text>
<text x="122.8" y="84.8">TPB-A-1 - 10mm THICK</text>
<text x="136.6" y="89.9">Scale 1:5</text>
<text x="246" y="98.4">8 No Ø14 HOLES</text>
<text x="39.3" y="140.4">SECTION A-A</text>
<text x="44.1" y="145.4">Scale 1:5</text>
<text x="121.1" y="146.3">TPB-A-2 - PFC150x90x24</text>
<text x="205.2" y="146.2">TPB-A-4 - 10mm THICK</text>
<text x="136.6" y="151.4">Scale 1:5</text>
<text x="219" y="151.3">Scale 1:5</text>
<text x="196.4" y="196.3">SLOTTED HOLE DETAIL</text>
<text x="211.6" y="201.3">Scale 1:2</text>
<text x="287.3" y="252.5">STEELWORK BRACKET &amp;</text>
<text x="287.4" y="257.5">TYPICAL CHS DETAIL</text>
<text x="351.4" y="254">YNYS FARM</text>
<text x="351.4" y="259.1">YNYS PENNAL</text>
<text x="287.2" y="267.5">PART: TPB-A</text>
<text x="351.1" y="264.1">MACHYNLLETH</text>
<text x="351.2" y="269.2">GWYNEDD</text>
<text x="351.3" y="274.2">SY20 9LD</text>
<text x="351.6" y="285.7">141871</text>
<text x="385.9" y="285.7">301</text>
<text x="397.7" y="285.7">01</text>
</g>
<g font-size="3.5">
<text x="225.3" y="75.9">125</text>
<text x="216.4" y="82.9">25</text>
<text x="226.4" y="82.9">75</text>
<text x="246.7" y="84" transform="rotate(-21 246.7 84)">TO ALL</text>
<text x="248.7" y="78.7" transform="rotate(-21 248.7 78.7)">R5</text>
<text x="245.7" y="88.9" transform="rotate(-21 245.7 88.9)">CORNERS</text>
<text x="409" y="89.4" transform="rotate(-90 409 89.4)">ALL SCALES AS SHOWN WHEN PRINTED AT A3</text>
<text x="200.9" y="113.9" transform="rotate(-90 200.9 113.9)">200</text>
<text x="251.8" y="112.9" transform="rotate(-90 251.8 112.9)">50</text>
<text x="208.6" y="114" transform="rotate(-90 208.6 114)">150</text>
<text x="251.8" y="125.5" transform="rotate(-90 251.8 125.5)">75</text>
<text x="208.6" y="140.5" transform="rotate(-90 208.6 140.5)">25</text>
<text x="409" y="286.3" transform="rotate(-90 409 286.3)">ALL SCALES AS SHOWN WHEN PRINTED AT A3</text>
</g>
<g font-size="2.8">
<text x="23.5" y="214">- All steel hot dip galvanized</text>
<text x="23.5" y="217.4">- Each BOLT to be supplied with 1 Full Nut, 1 Form E FLat Washer and 1 Spring Washer</text>
<text x="23.5" y="220.8">- Each STUD &amp; U-BOLT to be supplied with 4 Full Nuts, 2 Flat Washers and 2 Spring Washers</text>
<text x="23.5" y="224.2">- For fabrication notes see drawing 304</text>
<text x="271.1" y="266.3">BY</text>
<text x="276.4" y="266.3">DATE</text>
<text x="233.9" y="271.1">AM</text>
<text x="259" y="271.1">MP</text>
<text x="279.3" y="271.1">JBT</text>
<text x="230.4" y="276">24/04/19</text>
<text x="252.7" y="276">24/04/19</text>
<text x="272.6" y="276">24/04/19</text>
</g>
<g font-size="2.5">
<text x="23.4" y="168.4">Parts list for TPB-A</text>
<text x="24.7" y="173.4">Item</text>
<text x="35.8" y="173.4">Part</text>
<text x="46.9" y="173">Quantity</text>
<text x="62.9" y="173">Part description</text>
<text x="113.6" y="172.9">Length</text>
<text x="133.4" y="173.4">Material</text>
<text x="153.4" y="173.4">Weight</text>
<text x="26.9" y="178.5">01</text>
<text x="34.1" y="178.5">TPB-A-1</text>
<text x="52.6" y="178.5">1</text>
<text x="62.9" y="178.4">200x200x10mm</text>
<text x="113.6" y="178.4">N/A</text>
<text x="133.4" y="178.4">S275J0</text>
<text x="153.4" y="178.4">3.14 kg</text>
<text x="26.9" y="183.5">02</text>
<text x="34.1" y="183.5">TPB-A-2</text>
<text x="52.6" y="183.5">1</text>
<text x="62.9" y="183.5">PFC 150x90x24</text>
<text x="113.6" y="183.5">100mm</text>
<text x="133.4" y="183.5">S275J0</text>
<text x="153.4" y="183.4">2.4 kg</text>
<text x="26.9" y="188.4">03</text>
<text x="34.1" y="188.4">TPB-A-3</text>
<text x="52.6" y="188.4">2</text>
<text x="62.9" y="188.4">160x50x5mm</text>
<text x="113.6" y="188.4">N/A</text>
<text x="133.4" y="188.4">S275J0</text>
<text x="153.4" y="188.4">0.31 kg</text>
<text x="26.9" y="193.4">04</text>
<text x="34.1" y="193.4">TPB-A-4</text>
<text x="52.6" y="193.4">1</text>
<text x="62.9" y="193.4">200x125x10mm</text>
<text x="113.6" y="193.4">N/A</text>
<text x="133.4" y="193.4">S275J0</text>
<text x="153.4" y="193.4">1.96 kg</text>
<text x="26.8" y="203.5">06</text>
<text x="26.9" y="198.5">05</text>
<text x="34.1" y="198.5">BOLT</text>
<text x="34.6" y="203.5">STUDS</text>
<text x="52.6" y="203.5">4</text>
<text x="52.6" y="198.5">4</text>
<text x="62.9" y="203.3">M12 STUDDING</text>
<text x="62.9" y="198.4">M12 45mm LONG (2D+6)</text>
<text x="113.6" y="203.4">400mm</text>
<text x="113.6" y="198.4">45mm</text>
<text x="133.4" y="203.4">GRADE 8.8</text>
<text x="133.4" y="198.4">GRADE 8.8</text>
<text x="153.4" y="203.4">0.36 kg</text>
<text x="153.4" y="198.4">-</text>
<text x="26.8" y="208.4">07</text>
<text x="34.6" y="208.4">U-BOLT</text>
<text x="52.6" y="208.4">2</text>
<text x="62.9" y="208.3">M12 U-BOLT FOR CHS 60.3mm</text>
<text x="113.6" y="208.4">N/A</text>
<text x="133.4" y="208.4">GRADE 8.8</text>
<text x="153.4" y="208.4">-</text>
<text x="135.7" y="213.4">Total Weight:</text>
<text x="153.4" y="213.4">8.17 kg</text>
<text x="194.7" y="262">01</text>
<text x="227.5" y="262">FIRST ISSUE</text>
<text x="193.3" y="266.2">REV</text>
<text x="232.6" y="266.2">REV</text>
<text x="192" y="275">WHEN PRINTED AT A3</text>
<text x="194.2" y="272">SCALE AS SHOWN</text>
<text x="193.3" y="280.3">ALL DIMENSIONS IN mm UNLESS OTHERWISE STATED.</text>
<text x="193.2" y="286.3">OTHER RELEVANT DRAWINGS.</text>
<text x="193.3" y="283.3">THIS DRAWING TO BE READ IN CONJUNCTION WITH</text>
</g>
<g font-size="2.1">
<text x="340.6" y="16.1">VARIABLE - SEE PARTS LIST</text>
<text x="173.6" y="21.4" transform="rotate(-21 173.6 21.4)">R5</text>
<text x="242.7" y="23" transform="rotate(-21 242.7 23)">R5</text>
<text x="145.2" y="24.3">200</text>
<text x="171.8" y="27.5" transform="rotate(-21 171.8 27.5)">CORNERS</text>
<text x="172.5" y="24.6" transform="rotate(-21 172.5 24.6)">TO ALL</text>
<text x="184.7" y="29.9">BACKING PLATE</text>
<text x="184.8" y="27.4">TO BE USED AS A</text>
<text x="218.2" y="25">160</text>
<text x="240.9" y="29.1" transform="rotate(-21 240.9 29.1)">CORNERS</text>
<text x="241.5" y="26.2" transform="rotate(-21 241.5 26.2)">TO ALL</text>
<text x="313.2" y="26.8" transform="rotate(-90 313.2 26.8)">=</text>
<text x="327.7" y="30">1No Ø14 HOLE</text>
<text x="50.4" y="32.5">200</text>
<text x="309.4" y="30.6" transform="rotate(-90 309.4 30.6)">=</text>
<text x="324.2" y="36">30</text>
<text x="198.7" y="37.3" transform="rotate(-90 198.7 37.3)">50</text>
<text x="238.7" y="39.8" transform="rotate(-90 238.7 39.8)">25</text>
<text x="27.1" y="43.5" transform="rotate(-90 27.1 43.5)">50</text>
<text x="168.9" y="44.9">4No Ø14 HOLES</text>
<text x="196" y="45.2">30</text>
<text x="218.2" y="45.2">100</text>
<text x="17.4" y="49.8">A</text>
<text x="77.8" y="49.8">A</text>
<text x="114.2" y="51.3" transform="rotate(-90 114.2 51.3)">200</text>
<text x="120.9" y="51.4" transform="rotate(-90 120.9 51.4)">150</text>
<text x="219.5" y="51.7">SLOTTED HOLES</text>
<text x="219.6" y="49.2">2No Ø14</text>
<text x="22.3" y="59.1" transform="rotate(-90 22.3 59.1)">200</text>
<text x="27.1" y="59.2" transform="rotate(-90 27.1 59.2)">100</text>
<text x="395.6" y="63.5" transform="rotate(-90 395.6 63.5)">VARIABLE - SEE PARTS LIST</text>
<text x="79.3" y="67.3">TPB-A-2</text>
<text x="120.9" y="68.2" transform="rotate(-90 120.9 68.2)">25</text>
<text x="27.1" y="73.6" transform="rotate(-90 27.1 73.6)">50</text>
<text x="130.8" y="74.6">50</text>
<text x="145.1" y="74.6">100</text>
<text x="79.3" y="83.5">TPB-A-1</text>
<text x="409.9" y="101" transform="rotate(-90 409.9 101)">10cm</text>
<text x="26.2" y="102.7" transform="rotate(-90 26.2 102.7)">10</text>
<text x="146.2" y="108.6">PFC 150x90x24</text>
<text x="409.9" y="109.6" transform="rotate(-90 409.9 109.6)">9cm</text>
<text x="26.2" y="117.3" transform="rotate(-90 26.2 117.3)">90</text>
<text x="164.1" y="115.7" transform="rotate(-90 164.1 115.7)">10</text>
<text x="409.9" y="119.5" transform="rotate(-90 409.9 119.5)">8cm</text>
<text x="121.4" y="121" transform="rotate(-90 121.4 121)">100</text>
<text x="126.5" y="120.4" transform="rotate(-90 126.5 120.4)">50</text>
<text x="166.4" y="124.5">4No Ø14 HOLES</text>
<text x="126.5" y="127.9" transform="rotate(-90 126.5 127.9)">25</text>
<text x="409.9" y="129.3" transform="rotate(-90 409.9 129.3)">7cm</text>
<text x="33.5" y="133.3">25</text>
<text x="50.4" y="133.3">150</text>
<text x="68.5" y="133.3">25</text>
<text x="134.5" y="132.9">38</text>
<text x="145.8" y="132.9">75</text>
<text x="145.1" y="138.7">150</text>
<text x="409.9" y="139.1" transform="rotate(-90 409.9 139.1)">6cm</text>
<text x="409.9" y="148.9" transform="rotate(-90 409.9 148.9)">5cm</text>
<text x="409.9" y="158.6" transform="rotate(-90 409.9 158.6)">4cm</text>
<text x="218" y="171.6">10</text>
<text x="409.9" y="168.6" transform="rotate(-90 409.9 168.6)">3cm</text>
<text x="210.1" y="175" transform="rotate(36 210.1 175)">R7</text>
<text x="226.6" y="177.2" transform="rotate(-30 226.6 177.2)">R7</text>
<text x="409.9" y="178.3" transform="rotate(-90 409.9 178.3)">2cm</text>
<text x="218.1" y="188.9">24</text>
<text x="409.9" y="188.3" transform="rotate(-90 409.9 188.3)">1cm</text>
<text x="409.9" y="198" transform="rotate(-90 409.9 198)">0cm</text>
<text x="287.3" y="243.9">TITLE</text>
<text x="351.2" y="243.9">SITE ADDRESS</text>
<text x="271.5" y="261.9">AM</text>
<text x="276.1" y="261.9">24/04/19</text>
<text x="220.8" y="271.1">DRAWN</text>
<text x="243.5" y="271.1">CHECKED</text>
<text x="265.9" y="271.1">APPROVED</text>
<text x="220.8" y="276">DATE</text>
<text x="243" y="276">DATE</text>
<text x="265.2" y="276">DATE</text>
<text x="352.1" y="281.6">ARQIVA REF.</text>
<text x="384.8" y="281.6">DRG No.</text>
<text x="397.5" y="281.6">REV</text>
</g>
</svg>
